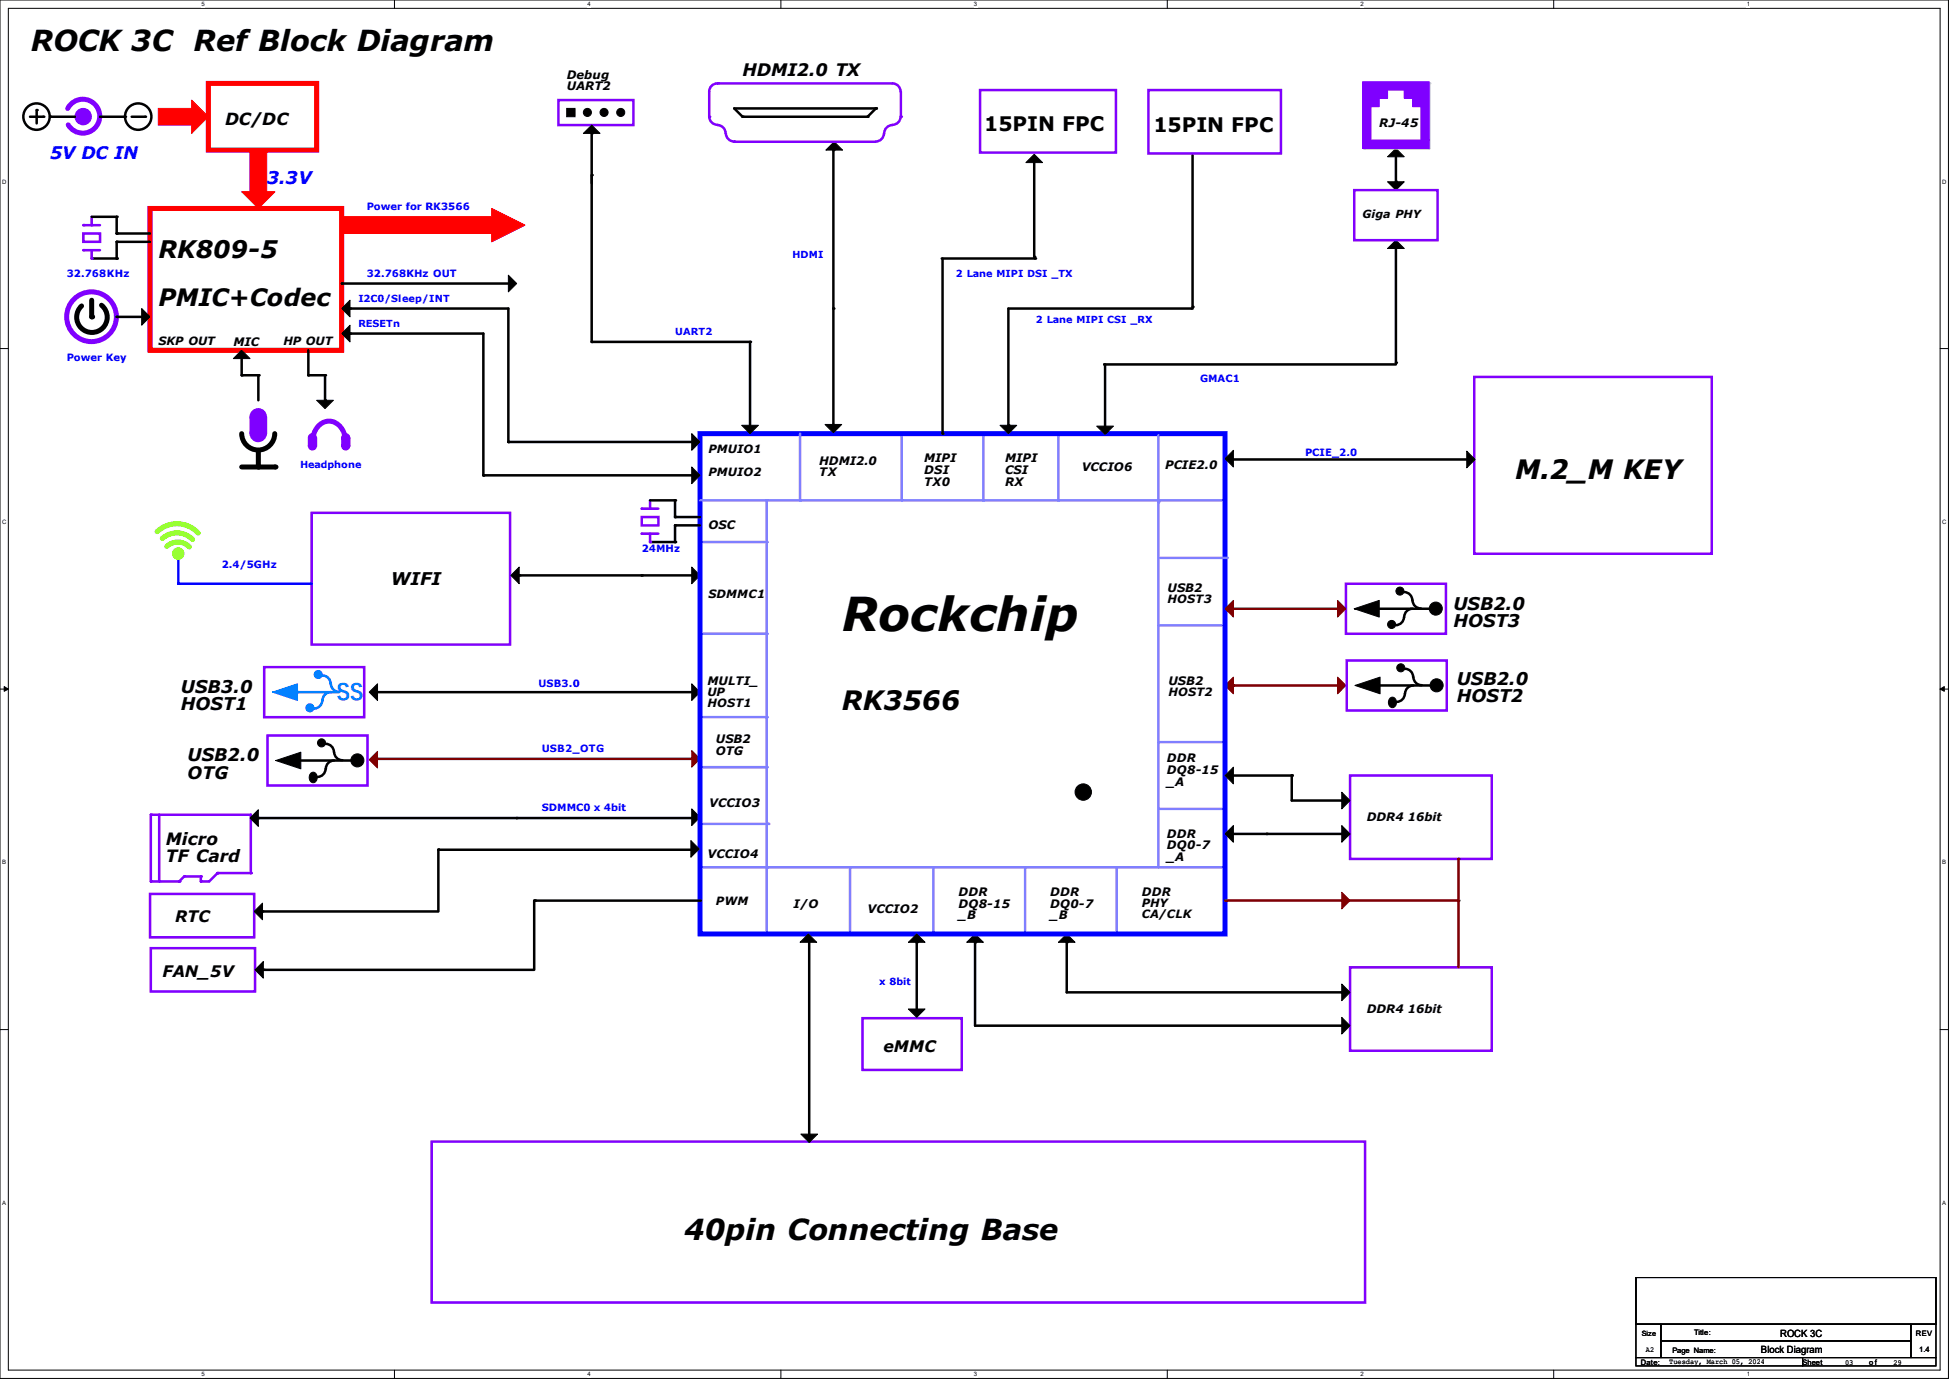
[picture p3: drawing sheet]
<svg xmlns="http://www.w3.org/2000/svg" width="297mm" height="210mm" viewBox="0 0 297 210" stroke-linecap="round" stroke-linejoin="round" font-family="sans-serif">
<path d="M0 0h296.9v209.9h-296.9zM1.3 1.3h294.4v207.4h-294.4z" fill="none" stroke="#000" stroke-width=".15"/>
<g fill="#fff">
<path d="M30.7 .1h.5v1h-.5z"/>
<path d="M30.7 208.8h.5v1h-.5z"/>
</g>
<path d="M60.1 0v1.3M60.1 208.7v1.2" fill="none" stroke="#000" stroke-width=".15"/>
<g fill="#fff">
<path d="M89.5 .1h.5v1h-.5z"/>
<path d="M89.5 208.8h.5v1h-.5z"/>
</g>
<path d="M119 0v1.3M119 208.7v1.2" fill="none" stroke="#000" stroke-width=".15"/>
<g fill="#fff">
<path d="M148.4 .1h.5v1h-.5z"/>
<path d="M148.4 208.8h.5v1h-.5z"/>
</g>
<path d="M177.9 0v1.3M177.9 208.7v1.2" fill="none" stroke="#000" stroke-width=".15"/>
<g fill="#fff">
<path d="M207.3 .1h.5v1h-.5z"/>
<path d="M207.3 208.8h.5v1h-.5z"/>
</g>
<path d="M236.8 0v1.3M236.8 208.7v1.2" fill="none" stroke="#000" stroke-width=".15"/>
<g fill="#fff">
<path d="M266.2 .1h.5v1h-.5z"/>
<path d="M266.2 208.8h.5v1h-.5z"/>
<path d="M.3 27.2h.7v1h-.7z"/>
<path d="M296 27.2h.6v1h-.6z"/>
<path d="M.3 79h.7v1h-.7z"/>
<path d="M296 79h.6v1h-.6z"/>
</g>
<path d="M0 53.1h1.3M295.7 53.1h1.2" fill="none" stroke="#000" stroke-width=".15"/>
<g fill="#fff">
<path d="M.3 130.9h.6v1h-.6z"/>
<path d="M296 130.9h.6v1h-.6z"/>
</g>
<path d="M0 104.9h1.3M295.7 104.9h1.2" fill="none" stroke="#000" stroke-width=".15"/>
<path d="M.6 104.6l.7 .3-.7 .4zM295.7 104.9l.6-.3v.7z" fill="#000" stroke="#000" stroke-width=".15"/>
<g fill="#fff">
<path d="M.3 182.7h.6v1h-.6z"/>
<path d="M296 182.7h.5v1h-.5z"/>
</g>
<path d="M0 156.8h1.3M295.7 156.8h1.2" fill="none" stroke="#000" stroke-width=".15"/>
<path d="M33.1 133h5.1" fill="none" stroke="#7f00ff" stroke-width=".38"/>
<circle cx="33.1" cy="133" r=".19" fill="#7f00ff"/>
<path d="M33.1 133l-1.2 1.2" fill="none" stroke="#7f00ff" stroke-width=".38"/>
<circle cx="33.1" cy="133" r=".19" fill="#7f00ff"/>
<path d="M30.6 134.2h1.3" fill="none" stroke="#7f00ff" stroke-width=".38"/>
<circle cx="30.6" cy="134.2" r=".19" fill="#7f00ff"/>
<path d="M30.6 133.5v.7" fill="none" stroke="#7f00ff" stroke-width=".38"/>
<circle cx="30.6" cy="133.5" r=".19" fill="#7f00ff"/>
<path d="M28.1 133.5h2.5" fill="none" stroke="#7f00ff" stroke-width=".38"/>
<circle cx="28.1" cy="133.5" r=".19" fill="#7f00ff"/>
<path d="M28.1 133.5l-.8 .7" fill="none" stroke="#7f00ff" stroke-width=".38"/>
<circle cx="27.3" cy="134.2" r=".19" fill="#7f00ff"/>
<path d="M23 134.2h4.3" fill="none" stroke="#7f00ff" stroke-width=".38"/>
<circle cx="27.3" cy="134.2" r=".19" fill="#7f00ff"/>
<path d="M23 124.1v10.1" fill="none" stroke="#7f00ff" stroke-width=".38"/>
<circle cx="23" cy="134.2" r=".19" fill="#7f00ff"/>
<path d="M38.2 124.1v8.9" fill="none" stroke="#7f00ff" stroke-width=".38"/>
<circle cx="38.2" cy="133" r=".19" fill="#7f00ff"/>
<path d="M23 124.1h15.2" fill="none" stroke="#7f00ff" stroke-width=".38"/>
<circle cx="23" cy="124.1" r=".19" fill="#7f00ff"/>
<path d="M24.3 124.1v10.1" fill="none" stroke="#7f00ff" stroke-width=".38"/>
<circle cx="24.3" cy="134.2" r=".19" fill="#7f00ff"/>
<g fill="none" stroke="#000" stroke-width=".38">
<path d="M4.6 17.8h2M5.6 16.8v2M7.6 17.8h3.8M15.2 17.8h3.9M20.1 17.8h2M22.9 36.8h-5.1v2.6h-3.8M39.4 124.6h39.3"/>
<circle cx="5.6" cy="17.8" r="2.01"/>
<circle cx="21.1" cy="17.8" r="2.01"/>
</g>
<g fill="#000">
<circle cx="5.6" cy="16.8" r=".19"/>
<circle cx="6.6" cy="17.8" r=".19"/>
<circle cx="7.6" cy="17.8" r=".19"/>
<circle cx="19.1" cy="17.8" r=".19"/>
<circle cx="22.1" cy="17.8" r=".19"/>
<circle cx="17.8" cy="39.4" r=".19"/>
<circle cx="17.8" cy="36.8" r=".19"/>
<circle cx="39.4" cy="124.6" r=".19"/>
</g>
<g fill="#000" stroke="#000" stroke-width=".15">
<path d="M38.1 124.6l1.3-1.3v2.6z" fill-rule="evenodd"/>
<path d="M105.4 123.2l1.3 1.3-1.3 1.2z" fill-rule="evenodd"/>
</g>
<circle cx="12.7" cy="17.8" r="1.25" fill="#7f00ff" stroke="#7f00ff" stroke-width=".15"/>
<path d="M10.3 16.5a2.58 2.58 0 0 1 3.9-.8 2.58 2.58 0 0 1 .1 3.9 2.58 2.58 0 0 1-3.9-.6" fill="none" stroke="#7f00ff" stroke-width=".76"/>
<path d="M31.8 12.7h16.5v10.2h-16.5zM22.9 31.7h29.2v21.6h-29.2z" fill="none" stroke="#f00" stroke-width=".76"/>
<g fill="#f00" stroke="#f00" stroke-width=".15">
<path d="M24.1 16.5h5.1v2.5h-5.1z" fill-rule="evenodd"/>
<path d="M29.2 15.2l2.6 2.6-2.6 2.5z" fill-rule="evenodd"/>
<path d="M52.1 33h22.8v2.6h-22.8z" fill-rule="evenodd"/>
<path d="M36.8 29.2h5.1l-2.5 2.5z" fill-rule="evenodd"/>
<path d="M38.1 22.9h2.5v6.3h-2.5z" fill-rule="evenodd"/>
</g>
<path d="M12.7 35.6h2.5v1.2h-2.5zM12.7 34.3h2.5" fill="none" stroke="#7f00ff" stroke-width=".38"/>
<circle cx="12.7" cy="34.3" r=".19" fill="#7f00ff"/>
<path d="M14 33v1.3" fill="none" stroke="#7f00ff" stroke-width=".38"/>
<circle cx="14" cy="34.3" r=".19" fill="#7f00ff"/>
<path d="M12.7 38.1h2.5" fill="none" stroke="#7f00ff" stroke-width=".38"/>
<circle cx="12.7" cy="38.1" r=".19" fill="#7f00ff"/>
<path d="M14 38.1v1.3" fill="none" stroke="#7f00ff" stroke-width=".38"/>
<circle cx="14" cy="39.4" r=".19" fill="#7f00ff"/>
<path d="M14 33h3.8v2.6h5.1" fill="none" stroke="#000" stroke-width=".38"/>
<g fill="#000">
<circle cx="17.8" cy="33" r=".19"/>
<circle cx="17.8" cy="35.6" r=".19"/>
</g>
<path d="M47.5 78.1h30.2v20.1h-30.2zM40.3 101.6h15.2v7.6h-15.2z" fill="none" stroke="#7f00ff" stroke-width=".38"/>
<path d="M45.3 105.4h6.4M49.1 106.7a1.25 1.25 0 0 1-1.2 1.2M49.1 102.9a1.25 1.25 0 0 1 1.3 1.2M50.4 104.1a1.25 1.25 0 0 0 1.3 1.3M50.4 105.4a1.25 1.25 0 0 0-1.3 1.3" fill="none" stroke="#007fff" stroke-width=".38"/>
<circle cx="45.3" cy="105.4" r=".19" fill="#007fff"/>
<path d="M41.5 105.4l3.8-1.3v2.6l-3.8-1.3h1.3z" fill-rule="evenodd" fill="#007fff" stroke="#007fff" stroke-width=".15"/>
<g fill="#000" stroke="#000" stroke-width=".15">
<path d="M21.6 47l1.3 1.3-1.3 1.2z" fill-rule="evenodd"/>
<path d="M77.9 87.6l1.2-1.2v2.5z" fill-rule="evenodd"/>
<path d="M57.5 104.1v2.6l-1.2-1.3z" fill-rule="evenodd"/>
<path d="M105.4 104.1l1.3 1.3-1.3 1.3z" fill-rule="evenodd"/>
</g>
<g fill="#7f0000" stroke="#7f0000" stroke-width=".15">
<path d="M56.3 115.7l1.2-1.3v2.6z" fill-rule="evenodd"/>
<path d="M105.4 114.3l1.3 1.3-1.3 1.2z" fill-rule="evenodd"/>
</g>
<path d="M17.8 48.3h3.8M57.2 105.4h48.2M78.7 124.6h26.7" fill="none" stroke="#000" stroke-width=".38"/>
<g fill="#000">
<circle cx="14" cy="48.3" r=".38"/>
<circle cx="17.8" cy="48.3" r=".19"/>
<circle cx="57.2" cy="105.4" r=".19"/>
<circle cx="78.7" cy="124.6" r=".19"/>
</g>
<circle cx="13.9" cy="48.2" r="3.8" fill="none" stroke="#7f00ff" stroke-width=".76"/>
<path d="M14 45.7v2.6M15.5 46.5a2.33 2.33 0 0 1 .3 3.3 2.33 2.33 0 0 1-3.4 .2 2.33 2.33 0 0 1 0-3.4" fill="none" stroke="#000" stroke-width=".76"/>
<path d="M57.2 115.6h48.8" fill="none" stroke="#7f0000" stroke-width=".38"/>
<circle cx="57.2" cy="115.6" r=".19" fill="#7f0000"/>
<path d="M90.2 20.3v7.6M212.7 23.9v3.8M212.7 37.8v17.4M47 53.3v3.8M77.5 47v20.3M127 47v19M188 118.1h8.9v3.8h7.6M188 127h5M148.6 156.2h55.9M162.6 151.1h41.9" fill="none" stroke="#000" stroke-width=".38"/>
<g fill="#000">
<circle cx="90.2" cy="20.3" r=".19"/>
<circle cx="212.7" cy="27.7" r=".19"/>
<circle cx="47" cy="57.1" r=".19"/>
<circle cx="127" cy="47" r=".19"/>
<circle cx="212.7" cy="55.2" r=".19"/>
<circle cx="77.5" cy="67.3" r=".19"/>
<circle cx="196.9" cy="118.1" r=".19"/>
<circle cx="193" cy="127" r=".19"/>
<circle cx="204.5" cy="121.9" r=".19"/>
<circle cx="204.5" cy="151.1" r=".19"/>
<circle cx="204.5" cy="156.2" r=".19"/>
</g>
<path d="M85.1 15.2h11.4v3.8h-11.4zM206.4 29h12.7v7.6h-12.7zM205.7 118.1h21.6v12.7h-21.6zM131.4 155.1h15.2v7.8h-15.2zM205.7 147.3h21.6v12.7h-21.6z" fill="none" stroke="#7f00ff" stroke-width=".38"/>
<g fill="#000" stroke="#000" stroke-width=".15">
<path d="M90.2 19l1.2 1.3h-2.5z" fill-rule="evenodd"/>
<path d="M211.5 37.8l1.2-1.2 1.3 1.2z" fill-rule="evenodd"/>
<path d="M211.5 27.7h2.5l-1.3 1.3z" fill-rule="evenodd"/>
<path d="M211.5 23.9l1.2-1.3 1.3 1.3z" fill-rule="evenodd"/>
<path d="M35.6 54.6l1.2-1.3 1.3 1.3z" fill-rule="evenodd"/>
<path d="M204.5 120.7l1.2 1.2-1.2 1.3z" fill-rule="evenodd"/>
<path d="M204.5 125.7l1.2 1.3-1.2 1.3z" fill-rule="evenodd"/>
<path d="M204.5 154.9l1.2 1.3-1.2 1.3z" fill-rule="evenodd"/>
<path d="M204.5 149.9l1.2 1.2-1.2 1.3z" fill-rule="evenodd"/>
<circle cx="89.5" cy="17.1" r=".61"/>
<circle cx="92.1" cy="17.1" r=".61"/>
</g>
<path d="M188 104.4h16.3" fill="none" stroke="#7f0000" stroke-width=".38"/>
<circle cx="188" cy="104.4" r=".19" fill="#7f0000"/>
<path d="M90.2 26.7v25.4h24.1M127 22.9v24.1M79.1 87.6h18.7M148.6 143.5v12.7M162.6 143.5v7.6" fill="none" stroke="#000" stroke-width=".38"/>
<g fill="#000">
<circle cx="90.2" cy="26.7" r=".19"/>
<circle cx="127" cy="22.9" r=".19"/>
<circle cx="90.2" cy="52.1" r=".19"/>
<circle cx="79.1" cy="87.6" r=".19"/>
<circle cx="148.6" cy="143.5" r=".19"/>
<circle cx="162.6" cy="143.5" r=".19"/>
</g>
<g fill="#000" stroke="#000" stroke-width=".15">
<path d="M127.1 21.6l1.3 1.3h-2.5z" fill-rule="evenodd"/>
<path d="M148.6 142.2l1.3 1.3h-2.6z" fill-rule="evenodd"/>
<path d="M162.6 142.2l1.2 1.3h-2.5z" fill-rule="evenodd"/>
</g>
<path d="M137.4 66v10.2" fill="none" stroke="#7f7fff" stroke-width=".38"/>
<circle cx="137.4" cy="76.2" r=".19" fill="#7f7fff"/>
<path d="M149.9 66v10.2" fill="none" stroke="#7f7fff" stroke-width=".38"/>
<circle cx="149.9" cy="76.2" r=".19" fill="#7f7fff"/>
<path d="M161.3 66v10.2" fill="none" stroke="#7f7fff" stroke-width=".38"/>
<circle cx="161.3" cy="76.2" r=".19" fill="#7f7fff"/>
<path d="M176.5 76.2h10.2" fill="none" stroke="#7f7fff" stroke-width=".38"/>
<circle cx="186.7" cy="76.2" r=".19" fill="#7f7fff"/>
<path d="M176.5 95.3h10.2" fill="none" stroke="#7f7fff" stroke-width=".38"/>
<circle cx="186.7" cy="95.3" r=".19" fill="#7f7fff"/>
<path d="M176.5 113h10.2" fill="none" stroke="#7f7fff" stroke-width=".38"/>
<circle cx="186.7" cy="113" r=".19" fill="#7f7fff"/>
<path d="M176.5 123.2h10.2" fill="none" stroke="#7f7fff" stroke-width=".38"/>
<circle cx="186.7" cy="123.2" r=".19" fill="#7f7fff"/>
<path d="M176.5 132.1h10.2" fill="none" stroke="#7f7fff" stroke-width=".38"/>
<circle cx="186.7" cy="132.1" r=".19" fill="#7f7fff"/>
<path d="M106.7 82.6h10.1" fill="none" stroke="#7f7fff" stroke-width=".38"/>
<circle cx="116.8" cy="82.6" r=".19" fill="#7f7fff"/>
<path d="M106.7 96.5h10.1" fill="none" stroke="#7f7fff" stroke-width=".38"/>
<circle cx="116.8" cy="96.5" r=".19" fill="#7f7fff"/>
<path d="M106.7 109.2h10.1" fill="none" stroke="#7f7fff" stroke-width=".38"/>
<circle cx="116.8" cy="109.2" r=".19" fill="#7f7fff"/>
<path d="M106.7 116.8h10.1" fill="none" stroke="#7f7fff" stroke-width=".38"/>
<circle cx="116.8" cy="116.8" r=".19" fill="#7f7fff"/>
<path d="M106.9 125.5h10.2" fill="none" stroke="#7f7fff" stroke-width=".38"/>
<circle cx="117.1" cy="125.5" r=".19" fill="#7f7fff"/>
<path d="M106.8 132.1h10.2" fill="none" stroke="#7f7fff" stroke-width=".38"/>
<circle cx="117" cy="132.1" r=".19" fill="#7f7fff"/>
<path d="M116.8 132.1v10.1" fill="none" stroke="#7f7fff" stroke-width=".38"/>
<circle cx="116.8" cy="132.1" r=".19" fill="#7f7fff"/>
<path d="M129.5 132.1v10.1" fill="none" stroke="#7f7fff" stroke-width=".38"/>
<circle cx="129.5" cy="132.1" r=".19" fill="#7f7fff"/>
<path d="M142.2 132.1v10.1" fill="none" stroke="#7f7fff" stroke-width=".38"/>
<circle cx="142.2" cy="132.1" r=".19" fill="#7f7fff"/>
<path d="M156.2 132.1v10.1" fill="none" stroke="#7f7fff" stroke-width=".38"/>
<circle cx="156.2" cy="132.1" r=".19" fill="#7f7fff"/>
<path d="M170.2 132.1v10.1" fill="none" stroke="#7f7fff" stroke-width=".38"/>
<circle cx="170.2" cy="132.1" r=".19" fill="#7f7fff"/>
<path d="M109.3 12.7a1.25 1.25 0 0 0-1.2 1.3v3.8" fill="none" stroke="#7f00ff" stroke-width=".38"/>
<circle cx="108.1" cy="17.8" r=".19" fill="#7f00ff"/>
<path d="M109.3 12.7h26.7" fill="none" stroke="#7f00ff" stroke-width=".38"/>
<circle cx="109.3" cy="12.7" r=".19" fill="#7f00ff"/>
<path d="M108.1 17.8a1.25 1.25 0 0 0 1.2 1.2M109.3 19a1.25 1.25 0 0 1 1.3 1.3M110.6 20.3a1.25 1.25 0 0 0 1.3 1.2M111.9 21.6h21.6" fill="none" stroke="#7f00ff" stroke-width=".38"/>
<circle cx="111.9" cy="21.6" r=".19" fill="#7f00ff"/>
<path d="M136 12.7a1.25 1.25 0 0 1 1.2 1.3M137.3 14v3.8" fill="none" stroke="#7f00ff" stroke-width=".38"/>
<circle cx="137.3" cy="17.8" r=".19" fill="#7f00ff"/>
<path d="M136 19a1.25 1.25 0 0 0-1.3 1.3M137.2 17.8a1.25 1.25 0 0 1-1.2 1.2M134.7 20.3a1.25 1.25 0 0 1-1.2 1.2" fill="none" stroke="#7f00ff" stroke-width=".38"/>
<path d="M111.9 16.5h21.6l-1.3 1.3h-19zM97.8 87.6h7.6" fill="none" stroke="#000" stroke-width=".38"/>
<g fill="#000">
<circle cx="113.2" cy="17.8" r=".19"/>
<circle cx="132.2" cy="17.8" r=".19"/>
<circle cx="133.5" cy="16.5" r=".19"/>
<circle cx="97.8" cy="87.6" r=".19"/>
</g>
<path d="M186.7 104.4l1.3-1.3v2.6z" fill-rule="evenodd" fill="#7f0000" stroke="#7f0000" stroke-width=".15"/>
<path d="M74.9 31.7l5.1 2.6-5.1 2.5z" fill-rule="evenodd" fill="#f00" stroke="#f00" stroke-width=".15"/>
<g fill="#000" stroke="#000" stroke-width=".15">
<path d="M105.4 86.4l1.3 1.2-1.3 1.3z" fill-rule="evenodd"/>
<circle cx="165.1" cy="120.6" r="1.25"/>
</g>
<path d="M106.7 66h80v76.2h-80z" fill="none" stroke="#00f" stroke-width=".76"/>
<path d="M121.9 66v10.2" fill="none" stroke="#7f7fff" stroke-width=".38"/>
<circle cx="121.9" cy="76.2" r=".19" fill="#7f7fff"/>
<path d="M106.7 76.2h10.1M116.8 76.2h59.7v55.9h-59.7z" fill="none" stroke="#7f7fff" stroke-width=".38"/>
<circle cx="116.8" cy="76.2" r=".19" fill="#7f7fff"/>
<path d="M106.7 80h-3.8v2.6h-3.8" fill="none" stroke="#000" stroke-width=".38"/>
<g fill="#000">
<circle cx="102.9" cy="82.6" r=".19"/>
<circle cx="102.9" cy="80" r=".19"/>
</g>
<path d="M97.8 78.7h2.5v1.3h-2.5zM97.8 77.5h2.5" fill="none" stroke="#7f00ff" stroke-width=".38"/>
<circle cx="97.8" cy="77.5" r=".19" fill="#7f00ff"/>
<path d="M99.1 76.2v1.3" fill="none" stroke="#7f00ff" stroke-width=".38"/>
<circle cx="99.1" cy="77.5" r=".19" fill="#7f00ff"/>
<path d="M97.8 81.3h2.5" fill="none" stroke="#7f00ff" stroke-width=".38"/>
<circle cx="97.8" cy="81.3" r=".19" fill="#7f00ff"/>
<path d="M99.1 81.3v1.3" fill="none" stroke="#7f00ff" stroke-width=".38"/>
<circle cx="99.1" cy="82.6" r=".19" fill="#7f00ff"/>
<path d="M153.7 47v17.8M99.1 76.2h3.8v2.5h3.8M207.6 92.7h10.2M214 94a1.25 1.25 0 0 1-1.3 1.2M214 90.2a1.25 1.25 0 0 1 1.2 1.2M215.3 91.4a1.25 1.25 0 0 0 1.2 1.3M215.3 92.7a1.25 1.25 0 0 0-1.3 1.3M207.8 104.4h10.1M214.1 105.7a1.25 1.25 0 0 1-1.2 1.2M214.1 101.9a1.25 1.25 0 0 1 1.2 1.2M215.4 103.1a1.25 1.25 0 0 0 1.3 1.3M215.4 104.4a1.25 1.25 0 0 0-1.3 1.3" fill="none" stroke="#000" stroke-width=".38"/>
<g fill="#000">
<circle cx="102.9" cy="76.2" r=".19"/>
<circle cx="102.9" cy="78.7" r=".19"/>
<circle cx="153.7" cy="64.8" r=".19"/>
<circle cx="207.6" cy="92.7" r=".19"/>
<circle cx="207.8" cy="104.4" r=".19"/>
</g>
<g fill="#000" stroke="#000" stroke-width=".15">
<path d="M152.4 64.8h2.5l-1.2 1.2z" fill-rule="evenodd"/>
<path d="M206.4 92.7l3.8-1.3v2.6l-3.8-1.3h1.2z" fill-rule="evenodd"/>
<path d="M206.5 104.4l3.8-1.3v2.6l-3.8-1.3h1.3z" fill-rule="evenodd"/>
<circle cx="218.8" cy="92.7" r=".99"/>
<circle cx="218.9" cy="104.4" r=".99"/>
</g>
<path d="M205.1 88.9h15.2v7.6h-15.2zM205.2 100.6h15.3v7.6h-15.3z" fill="none" stroke="#7f00ff" stroke-width=".38"/>
<g fill="#7f0000" stroke="#7f0000" stroke-width=".15">
<path d="M186.7 92.7l1.3-1.3v2.6z" fill-rule="evenodd"/>
<path d="M203.8 103.1l1.3 1.3-1.3 1.3z" fill-rule="evenodd"/>
<path d="M203.8 91.4l1.3 1.3-1.3 1.3z" fill-rule="evenodd"/>
</g>
<path d="M187.1 92.7h16.9" fill="none" stroke="#7f0000" stroke-width=".38"/>
<circle cx="187.1" cy="92.7" r=".19" fill="#7f0000"/>
<path d="M186.7 137.2h35.6" fill="none" stroke="#7f0000" stroke-width=".38"/>
<circle cx="222.3" cy="137.2" r=".19" fill="#7f0000"/>
<path d="M222.3 130.8v16.5" fill="none" stroke="#7f0000" stroke-width=".38"/>
<circle cx="222.3" cy="130.8" r=".19" fill="#7f0000"/>
<path d="M39.4 57.1v3.9M47 57.1h2.5v3.9M193 127h11.5" fill="none" stroke="#000" stroke-width=".38"/>
<g fill="#000">
<circle cx="39.4" cy="57.1" r=".19"/>
<circle cx="49.5" cy="57.1" r=".19"/>
<circle cx="39.4" cy="71.1" r=".38"/>
<circle cx="41.9" cy="71.1" r=".38"/>
<circle cx="49.5" cy="61" r=".19"/>
<circle cx="204.5" cy="127" r=".19"/>
</g>
<g fill="#000" stroke="#000" stroke-width=".15">
<path d="M48.3 61h2.5l-1.3 1.2z" fill-rule="evenodd"/>
<path d="M125.7 64.6h2.6l-1.3 1.3z" fill-rule="evenodd"/>
<path d="M186.7 118.1l1.3-1.3v2.6z" fill-rule="evenodd"/>
<path d="M211.8 106.4a.61 .61 0 0 1 .7-.1 .61 .61 0 0 1 .3 .7 .64 .64 0 0 1-.6 .8 .64 .64 0 0 1-.6-.8z" fill-rule="evenodd"/>
<path d="M186.7 127l1.3-1.3v2.6z" fill-rule="evenodd"/>
<circle cx="212.1" cy="95.1" r=".61"/>
<circle cx="213.3" cy="90" r=".61"/>
<circle cx="213.5" cy="101.7" r=".61"/>
</g>
<g fill="#007fff" stroke="#007fff" stroke-width=".15">
<circle cx="47.2" cy="107.8" r=".61"/>
<circle cx="48.5" cy="102.7" r=".61"/>
</g>
<path d="M204.5 135.9l1.2 1.3-1.2 1.2z" fill-rule="evenodd" fill="#7f0000" stroke="#7f0000" stroke-width=".15"/>
<path d="M36.8 66a2.52 2.52 0 0 0 2.5 2.5 2.52 2.52 0 0 0 2.6-2.5M36.8 71.1h5.1M39.4 68.6v2.5" fill="none" stroke="#000" stroke-width=".76"/>
<g fill="#7f00ff" stroke="#7f00ff" stroke-width=".15">
<path d="M47 66.7h1.3v1.2h-1.3z" fill-rule="evenodd"/>
<path d="M52.1 66.7h1.2v1.2h-1.2z" fill-rule="evenodd"/>
<path d="M38.1 63.5h2.5v2.5h-2.5z" fill-rule="evenodd"/>
<circle cx="39.3" cy="66" r="1.25"/>
<circle cx="47.6" cy="67.9" r=".61"/>
<circle cx="52.7" cy="67.9" r=".61"/>
<circle cx="47.6" cy="66.7" r=".61"/>
<circle cx="52.7" cy="66.7" r=".61"/>
<circle cx="39.3" cy="63.5" r="1.25"/>
</g>
<path d="M47.6 67.3a2.95 2.95 0 0 1 2.5-3.2 2.95 2.95 0 0 1 2.6 3.2" fill="none" stroke="#7f00ff" stroke-width=".76"/>
<path d="M207.9 22.6h9.9" fill="none" stroke="#c0c0c0" stroke-width=".38"/>
<circle cx="207.9" cy="22.6" r=".19" fill="#c0c0c0"/>
<path d="M217.8 12.7v9.9" fill="none" stroke="#c0c0c0" stroke-width=".38"/>
<circle cx="217.8" cy="12.7" r=".19" fill="#c0c0c0"/>
<g fill="#7f00ff" stroke="#7f00ff" stroke-width=".15">
<path d="M207.6 21.3h10.2v1.3h-10.2z" fill-rule="evenodd"/>
<path d="M207.6 12.4h10.2v8.9h-1.3v-5h-1.2v-1.3h-1.3v-1.3h-2.5v1.3h-1.3v1.3h-1.3v5h-1.3z" fill-rule="evenodd"/>
</g>
<path d="M36.8 54.6v2.5h2.6M52.1 43.2h25.4M53.3 47h24.2M53.3 50.8h20.4v21.6h31.7M114.3 52.1v12.7M77.5 67.3h27.9M139.7 143.5v10.2" fill="none" stroke="#000" stroke-width=".38"/>
<g fill="#000">
<circle cx="36.8" cy="57.1" r=".19"/>
<circle cx="39.4" cy="57.1" r=".19"/>
<circle cx="52.1" cy="43.2" r=".19"/>
<circle cx="53.3" cy="47" r=".19"/>
<circle cx="53.3" cy="50.8" r=".19"/>
<circle cx="114.3" cy="52.1" r=".19"/>
<circle cx="73.7" cy="72.4" r=".19"/>
<circle cx="77.5" cy="67.3" r=".19"/>
<circle cx="139.7" cy="143.5" r=".19"/>
</g>
<g fill="#000" stroke="#000" stroke-width=".15">
<path d="M52.1 47l1.2-1.3v2.6z" fill-rule="evenodd"/>
<path d="M52.1 50.8l1.2-1.3v2.6z" fill-rule="evenodd"/>
<path d="M77.5 41.9l1.2 1.3-1.2 1.2z" fill-rule="evenodd"/>
<path d="M105.4 66l1.3 1.3-1.3 1.3z" fill-rule="evenodd"/>
<path d="M105.4 71.1l1.3 1.3-1.3 1.3z" fill-rule="evenodd"/>
<path d="M113 64.8h2.6l-1.3 1.2z" fill-rule="evenodd"/>
<path d="M186.7 69.9l1.3-1.3v2.5z" fill-rule="evenodd"/>
<path d="M123.2 142.2l1.3 1.3h-2.6z" fill-rule="evenodd"/>
<path d="M139.7 142.2l1.3 1.3h-2.6z" fill-rule="evenodd"/>
<path d="M138.4 153.7h2.6l-1.3 1.2z" fill-rule="evenodd"/>
</g>
<path d="M27.2 88.9h20.3" fill="none" stroke="#00f" stroke-width=".38"/>
<circle cx="27.2" cy="88.9" r=".19" fill="#00f"/>
<path d="M27.2 85.1v3.8" fill="none" stroke="#00f" stroke-width=".38"/>
<circle cx="27.2" cy="88.9" r=".19" fill="#00f"/>
<path d="M24 81a4.4 4.4 0 0 1 6.2 .2M24.7 82a3.3 3.3 0 0 1 4.7 .2M25.4 83.2a2.45 2.45 0 0 1 3.5 .1" fill="none" stroke="#7fff00" stroke-width=".76"/>
<circle cx="27.2" cy="84.3" r=".87" fill="#7fff00" stroke="#7fff00" stroke-width=".15"/>
<path d="M149.4 13.7h20.7v9.5h-20.7zM175 13.7h20.2v9.7h-20.2zM224.7 57.4h36.2v26.9h-36.2z" fill="none" stroke="#7f00ff" stroke-width=".38"/>
<g fill="#000" stroke="#000" stroke-width=".15">
<path d="M86.4 16.5h1.2v1.3h-1.2z" fill-rule="evenodd"/>
<path d="M157.6 23.5l1.3 1.3h-2.6z" fill-rule="evenodd"/>
<path d="M167.1 64.9h2.6l-1.3 1.3z" fill-rule="evenodd"/>
<path d="M105.3 128l1.3 1.3-1.3 1.3z" fill-rule="evenodd"/>
<circle cx="94.6" cy="17.1" r=".61"/>
</g>
<path d="M143.5 39.4h14.2M143.6 39.4v26.6M157.6 24.8v14.3M181.7 23.6v23.1M153.7 47h27.9M168.3 55.5h44.4M168.4 55.6v9.7M187.7 70h36.6" fill="none" stroke="#000" stroke-width=".38"/>
<g fill="#000">
<circle cx="157.6" cy="39.1" r=".19"/>
<circle cx="157.7" cy="39.4" r=".19"/>
<circle cx="168.3" cy="55.5" r=".19"/>
<circle cx="181.6" cy="47" r=".19"/>
<circle cx="181.7" cy="46.7" r=".19"/>
<circle cx="143.6" cy="66" r=".19"/>
<circle cx="168.4" cy="65.3" r=".19"/>
<circle cx="187.7" cy="70" r=".19"/>
</g>
<path d="M176.5 66.3v10.2" fill="none" stroke="#7f7fff" stroke-width=".38"/>
<circle cx="176.5" cy="76.5" r=".19" fill="#7f7fff"/>
<path d="M223.5 68.7l1.3 1.3-1.3 1.2z" fill-rule="evenodd" fill="#000" stroke="#000" stroke-width=".15"/>
<path d="M176.8 85h10.1" fill="none" stroke="#7f7fff" stroke-width=".38"/>
<circle cx="186.9" cy="85" r=".19" fill="#7f7fff"/>
<path d="M40.8 112h15.2v7.6h-15.2zM22.9 136.1h15.8v6.6h-15.8zM23 144.4h15.9v6.6h-15.9zM65.8 173.9h142.2v24.5h-142.2z" fill="none" stroke="#7f00ff" stroke-width=".38"/>
<path d="M43.3 115.8h10.2M49.6 117.1a1.25 1.25 0 0 1-1.2 1.2M49.7 113.3a1.25 1.25 0 0 1 1.2 1.3M50.9 114.6a1.25 1.25 0 0 0 1.3 1.2M50.9 115.8a1.25 1.25 0 0 0-1.2 1.3M40 138.8h26.7M81.4 137.2v10.4M81.5 137.2h25.3M105.9 129.4h-39.1v9.4M40.1 147.7h41.3M123.3 143.3v29.4" fill="none" stroke="#000" stroke-width=".38"/>
<g fill="#000">
<circle cx="43.3" cy="115.8" r=".19"/>
<circle cx="40" cy="138.8" r=".19"/>
<circle cx="66.8" cy="129.4" r=".19"/>
<circle cx="81.4" cy="137.2" r=".19"/>
<circle cx="81.5" cy="137.2" r=".19"/>
<circle cx="40.1" cy="147.7" r=".19"/>
<circle cx="123.3" cy="143.3" r=".19"/>
</g>
<g fill="#000" stroke="#000" stroke-width=".15">
<path d="M42 115.8l3.8-1.2v2.5l-3.8-1.3h1.3z" fill-rule="evenodd"/>
<path d="M47.3 117.8a.61 .61 0 0 1 .7-.1 .61 .61 0 0 1 .3 .7 .64 .64 0 0 1-.6 .8 .64 .64 0 0 1-.6-.8z" fill-rule="evenodd"/>
<path d="M38.7 138.8l1.3-1.3v2.6z" fill-rule="evenodd"/>
<path d="M40.1 146.4v2.6l-1.2-1.3z" fill-rule="evenodd"/>
<path d="M122 172.7h2.6l-1.3 1.3z" fill-rule="evenodd"/>
<circle cx="49" cy="113.1" r=".61"/>
<circle cx="54.5" cy="115.8" r=".99"/>
</g>
<path d="M249.3 194.6h45.7v7.1h-45.7zM249.3 201.7h3.8v5.1h-3.8zM249.3 206.8h25.4v1.2h-25.4zM253.1 201.7h38.1v2.5h-38.1zM253.1 204.2h38.1v2.6h-38.1zM274.7 206.8h20.3v1.2h-20.3zM291.2 201.7h3.8v5.1h-3.8z" fill="none" stroke="#000" stroke-width=".15"/>
<text font-size="7.1" x="128.3" y="96.1">Rockchip</text>
<g font-size="4.4">
<text x="4.7" y="7.7">ROCK 3C Ref Block Diagram</text>
<text x="104.3" y="188.8">40pin Connecting Base</text>
</g>
<g font-size="4.1">
<text x="230.9" y="72.9">M.2_M KEY</text>
<text x="128.3" y="108.2">RK3566</text>
</g>
<text font-size="3.7" x="24.1" y="39.3">RK809-5</text>
<text font-size="3.7" fill="#007fff" x="51.3" y="106.5">SS</text>
<text font-size="3.6" x="24.1" y="46.6">PMIC+Codec</text>
<g font-size="3">
<text x="150" y="19.9">15PIN FPC</text>
<text x="175.8" y="20.1">15PIN FPC</text>
</g>
<text font-size="2.7" fill="#00f" x="40.6" y="28.1">3.3V</text>
<g font-size="2.7">
<text x="59.6" y="89.2">WIFI</text>
<text x="221.5" y="92.8">USB2.0</text>
<text x="221.5" y="95.5">HOST3</text>
<text x="27.6" y="105.5">USB3.0</text>
<text x="222" y="104.3">USB2.0</text>
<text x="222" y="106.9">HOST2</text>
<text x="27.6" y="108.2">HOST1</text>
<text x="28.6" y="116">USB2.0</text>
</g>
<g font-size="2.6">
<text x="113.2" y="11.5">HDMI2.0 TX</text>
<text x="28.6" y="118.6">OTG</text>
<text x="25.3" y="128.7">Micro</text>
<text x="25.3" y="131.3">TF Card</text>
</g>
<text font-size="2.6" fill="#00f" x="7.6" y="24.2">5V DC IN</text>
<text font-size="2.5" x="34.3" y="19.1">DC/DC</text>
<g font-size="2.4">
<text x="26.7" y="140.5">RTC</text>
<text x="24.8" y="148.7">FAN_5V</text>
<text x="134.6" y="160.1">eMMC</text>
</g>
<g font-size="1.8">
<text x="86.4" y="12">Debug</text>
<text x="86.4" y="13.8">UART2</text>
<text x="210.2" y="19.3">RJ-45</text>
<text x="35.6" y="52.6">MIC</text>
<text x="124.8" y="70.8">HDMI2.0</text>
<text x="140.8" y="70.4">MIPI</text>
<text x="153.2" y="70.4">MIPI</text>
<text x="164.8" y="71.8">VCCIO6</text>
<text x="177.5" y="71.4">PCIE2.0</text>
<text x="124.8" y="72.6">TX</text>
<text x="140.8" y="72.2">DSI</text>
<text x="140.8" y="74">TX0</text>
<text x="153.2" y="72.2">CSI</text>
<text x="153.2" y="74">RX</text>
<text x="108" y="80.6">OSC</text>
<text x="177.9" y="90.2">USB2</text>
<text x="107.8" y="104.3">MULTI_</text>
<text x="178.1" y="104.3">USB2</text>
<text x="109.1" y="113.2">USB2</text>
<text x="109.1" y="115">OTG</text>
<text x="177.8" y="116.1">DDR</text>
<text x="177.8" y="117.9">DQ8-15</text>
<text x="177.8" y="119.7">_A</text>
<text x="108.1" y="123">VCCIO3</text>
<text x="208.3" y="125">DDR4 16bit</text>
<text x="107.8" y="130.6">VCCIO4</text>
<text x="177.8" y="127.6">DDR</text>
<text x="177.8" y="129.3">DQ0-7</text>
<text x="177.8" y="131.1">_A</text>
<text x="146.1" y="136.4">DDR</text>
<text x="160" y="136.4">DDR</text>
<text x="174" y="136.4">DDR</text>
<text x="120.9" y="138.2">I/O</text>
<text x="132.2" y="139.1">VCCIO2</text>
<text x="146.1" y="138.2">DQ8-15</text>
<text x="146.1" y="140">_B</text>
<text x="160" y="138.2">DQ0-7</text>
<text x="160" y="140">_B</text>
<text x="208.3" y="154.2">DDR4 16bit</text>
</g>
<g font-size="1.7">
<text x="207.6" y="33.2">Giga PHY</text>
<text x="24.1" y="52.5">SKP OUT</text>
<text x="43.2" y="52.5">HP OUT</text>
<text x="108" y="69">PMUIO1</text>
<text x="108" y="72.5">PMUIO2</text>
<text x="108" y="91">SDMMC1</text>
<text x="177.9" y="91.9">HOST3</text>
<text x="107.8" y="106">UP</text>
<text x="107.8" y="107.7">HOST1</text>
<text x="178.1" y="106">HOST2</text>
<text x="109.1" y="137.8">PWM</text>
<text x="174" y="138.1">PHY</text>
<text x="174" y="139.9">CA/CLK</text>
</g>
<g font-size="1.5" fill="#00f">
<text x="55.9" y="32">Power for RK3566</text>
<text x="120.8" y="39.3">HDMI</text>
<text x="10.2" y="42.2">32.768KHz</text>
<text x="54.6" y="45.9">I2C0/Sleep/INT</text>
<text x="55.9" y="42.2">32.768KHz OUT</text>
<text x="145.7" y="42.1">2 Lane MIPI DSI _TX</text>
<text x="54.6" y="49.7">RESETn</text>
<text x="102.9" y="51">UART2</text>
<text x="157.9" y="49.2">2 Lane MIPI CSI _RX</text>
<text x="10.2" y="54.9">Power Key</text>
<text x="182.9" y="58.2">GMAC1</text>
<text x="45.7" y="71.3">Headphone</text>
<text x="198.9" y="69.4">PCIE_2.0</text>
<text x="33.8" y="86.5">2.4/5GHz</text>
<text x="97.8" y="84.1">24MHz</text>
<text x="82" y="104.7">USB3.0</text>
<text x="82.5" y="114.6">USB2_OTG</text>
<text x="82.5" y="123.5">SDMMC0 x 4bit</text>
<text x="134" y="150.1">x 8bit</text>
</g>
<g font-size="1.5">
<text x="271.3" y="203.6">ROCK 3C</text>
<text x="268.4" y="206.1">Block Diagram</text>
</g>
<g font-size="1.1">
<text x="250.2" y="203.5">Size</text>
<text x="258.2" y="203.3">Title:</text>
<text x="292" y="203.5">REV</text>
<text x="250.1" y="207.9">Date:</text>
<text x="250.8" y="205.8">A2</text>
<text x="254.4" y="207.7">Tuesday, March 05, 2024</text>
<text x="254.9" y="206.1">Page Name:</text>
<text x="274.7" y="207.9">Sheet</text>
<text x="281.2" y="207.9">03</text>
<text x="284.9" y="207.9">o f</text>
<text x="288.5" y="207.9">29</text>
<text x="292.5" y="205.8">1.4</text>
</g>
<g font-size=".9">
<text x="30.7" y=".9">5</text>
<text x="89.5" y=".9">4</text>
<text x="148.4" y=".9">3</text>
<text x="207.3" y=".9">2</text>
<text x="266.2" y=".9">1</text>
<text x=".3" y="28">D</text>
<text x="296" y="28">D</text>
<text x=".3" y="79.8">C</text>
<text x="296" y="79.8">C</text>
<text x=".3" y="131.7">B</text>
<text x="296" y="131.7">B</text>
<text x=".3" y="183.5">A</text>
<text x="296" y="183.5">A</text>
<text x="30.7" y="209.6">5</text>
<text x="89.5" y="209.6">4</text>
<text x="148.4" y="209.6">3</text>
<text x="207.3" y="209.6">2</text>
<text x="266.2" y="209.6">1</text>
</g>
</svg>
